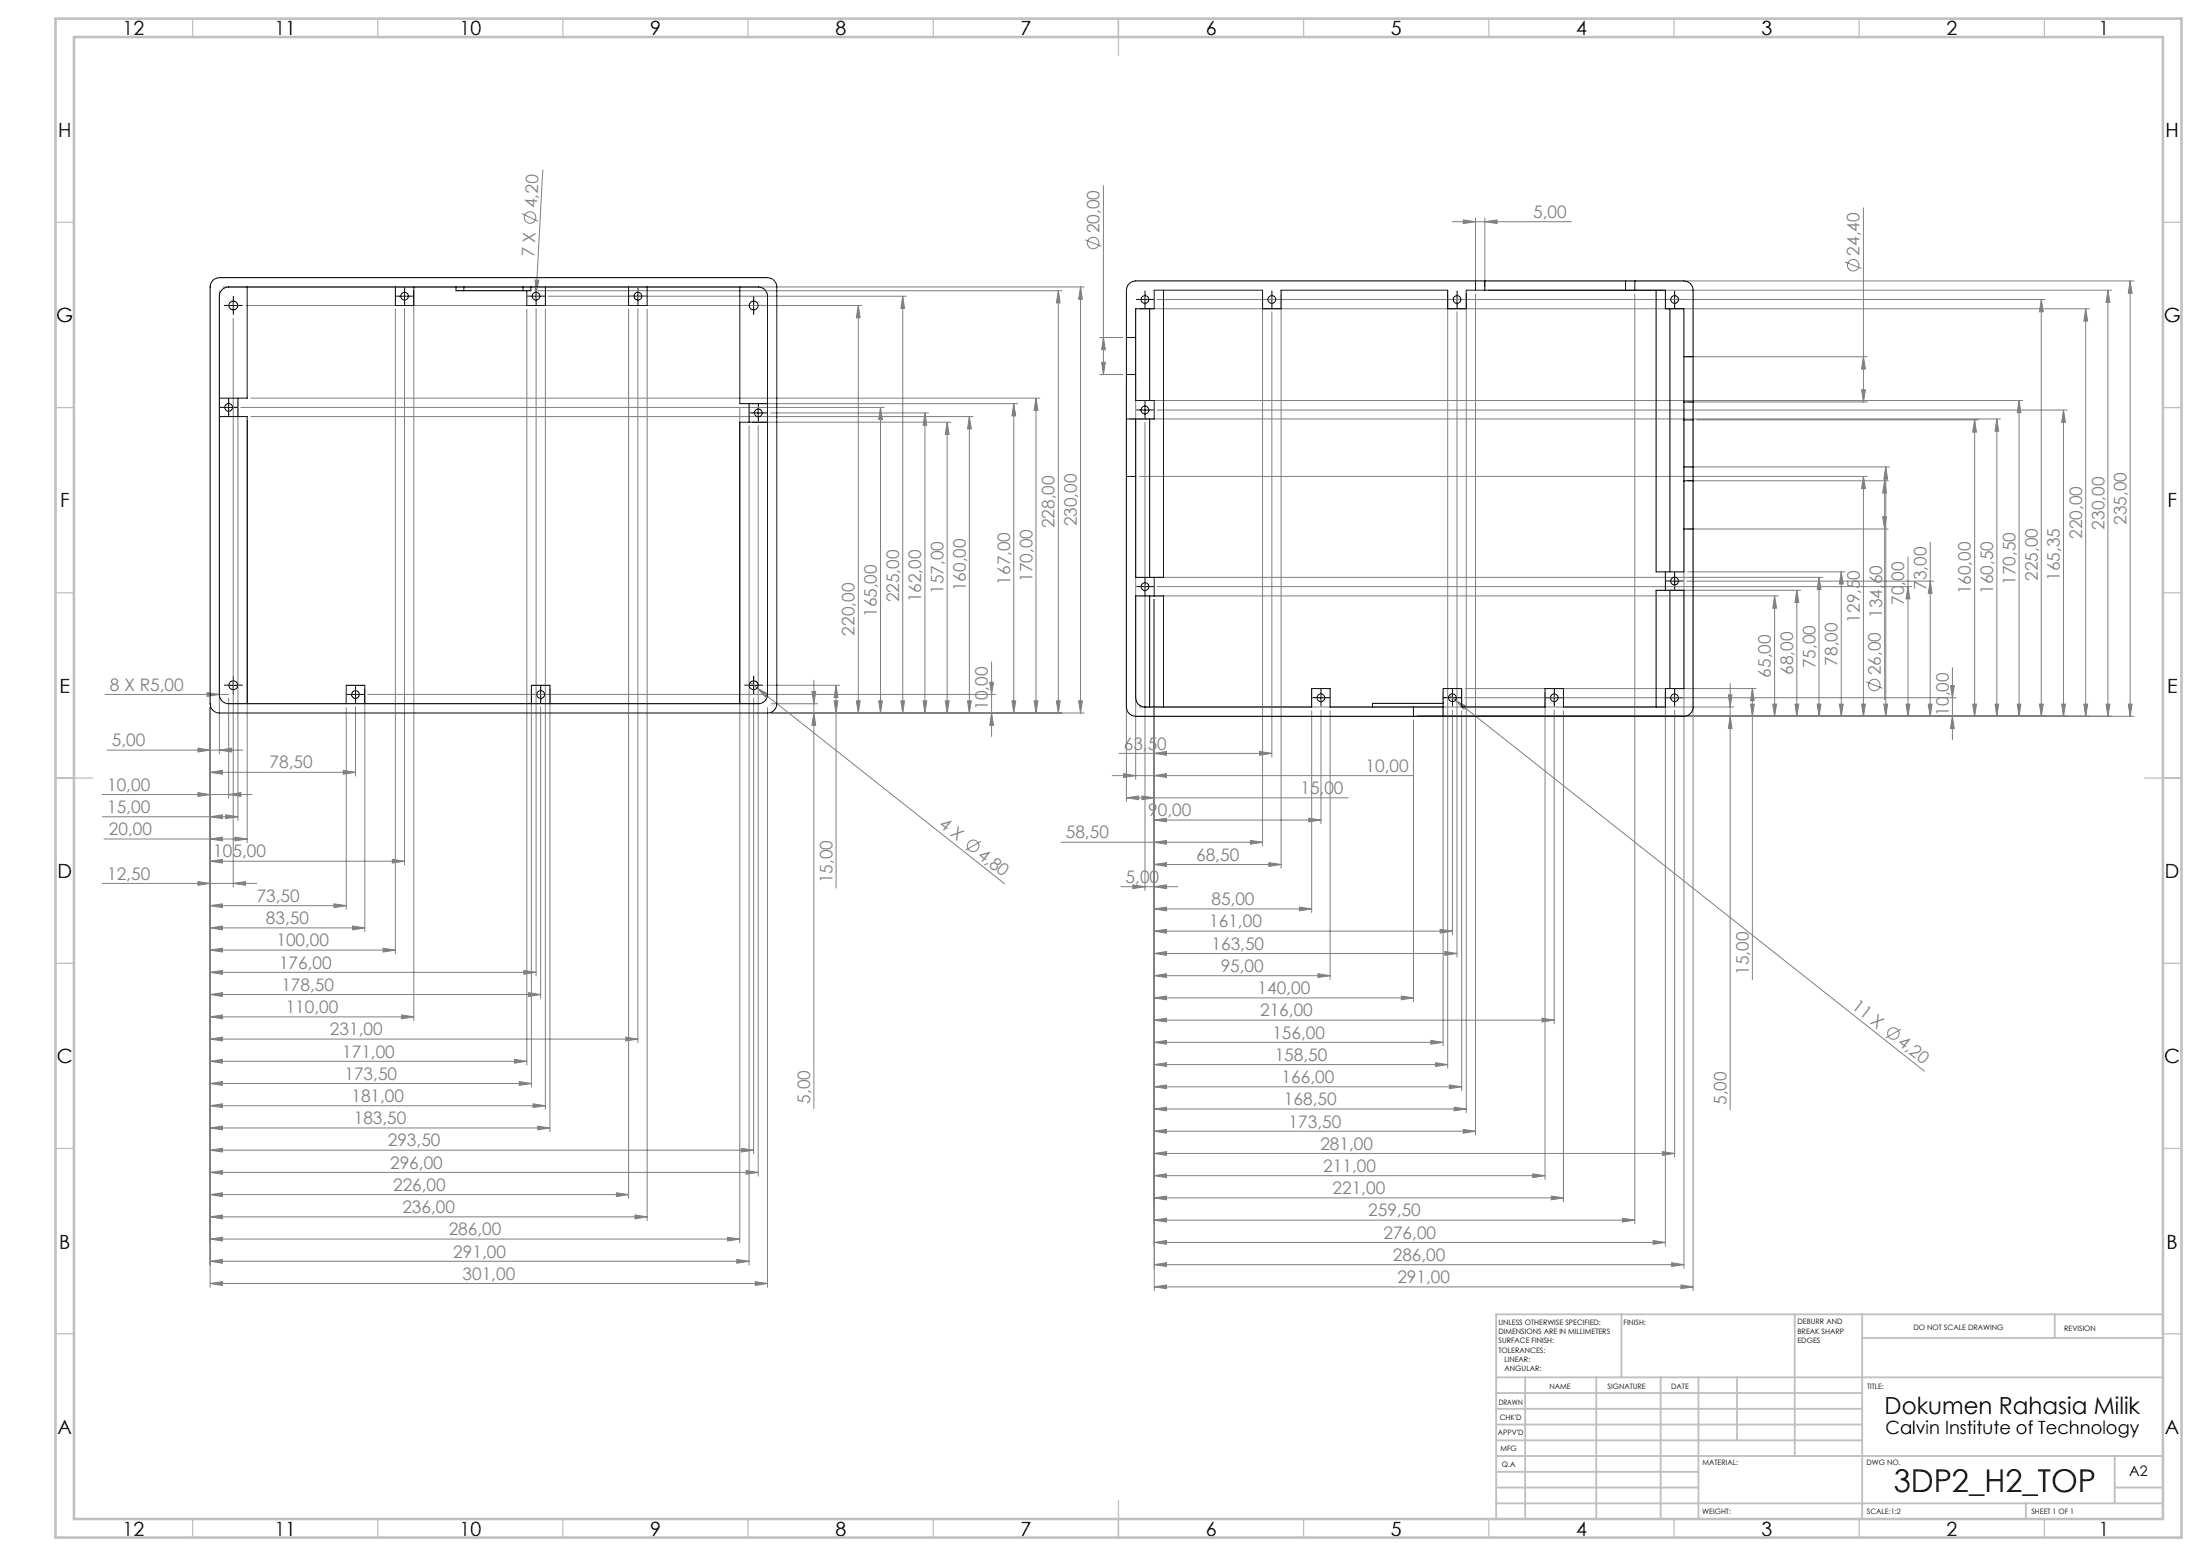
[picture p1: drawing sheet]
<svg xmlns="http://www.w3.org/2000/svg" width="594mm" height="420mm" viewBox="0 0 594 420" stroke-linecap="round" stroke-linejoin="round" font-family="sans-serif">
<g fill="none" stroke="#808080" stroke-width=".27">
<path d="M140.9 57.7l4.4 2M146.5 45.9l-1.7 33M297.9 50.1v51M392 59.8h32.3M395.1 59.4l3.3 .4-3.3 .5zM398.4 58.9v18.4M400.9 59.8l3.3-.4v.9zM400.9 58.9v18.4M503.1 56.1v52.4M59.2 78.5v125M60.2 77.5h232.5M111.7 78.5v197"/>
<path d="M144.3 78.5h142.4M144.5 75.6l1 .1-.7 3.2zM144.8 78.9l-.1 2.1M148 80h96.7M243.7 80v112.5M243.7 80l.5 3.3h-1zM285.7 78.5v114M285.8 78.5l.4 3.3h-1zM291.7 77.5v115M291.7 77.5l.5 3.3h-1zM292.9 64.7l4.5 1.8M340.9 79.4v148.9"/>
<path d="M345.9 79.4v155M390.9 79.4v208.9M395.9 79.4v220.9M398.4 79.4v226.9M401.9 78.3h168.3M401.9 75.8h174.3M441.4 79.4v251M498.2 70.7l4.4 1.8M569.1 78.3v115M569.1 78.3l.6 3.4h-1.1zM575.1 75.8v117.5M575.1 75.8l.6 3.3h-1.1z"/>
<path d="M63 85.9v153.5M66.4 82.5h166.3M106.8 83.4v174.1M109.2 83.3v150.2M142.2 83.4v204.1M144.7 83.3v180.2M147.2 83.4v216.1M169.7 83.4v240.1M172.2 83.3v198.2M174.7 83.4v246.1M231.7 82.5v110M231.7 82.5l.5 3.3h-1z"/>
<path d="M296.9 91.1h6.2M297.4 97.8h1l-.5 3.3zM297.9 91.1l.5 3.3h-1zM307.7 83.3h256.5M312.5 80.8h239.6M343.4 84.2v120.1M393.4 84.2v174.2M455.6 96.3h48.6M503.1 96.3l.6 3.3h-1.1zM551.1 80.8l.6 3.4h-1zM551.1 80.8v112.5M563.1 83.3l.6 3.4h-1.1z"/>
<path d="M563.1 83.3v110M64.2 108.5v113M65 110h173.7M66.7 113.5v114M67.7 112.4h195M67.7 107.5h213M199.7 110v225.5M202.2 115v226.5M203.2 114h53.6M203.2 109h71.5M204.7 114.8v202.6M208 111.5h42.7"/>
<path d="M237.7 110v82.5M237.7 110l.5 3.3h-1zM249.7 111.5v81M249.7 111.5l.5 3.3h-1zM255.7 114v78.5M255.7 114l.6 3.3h-1.1zM261.7 112.4v80.1M261.7 112.4l.6 3.4h-1.1zM273.7 109v83.5M273.7 109l.5 3.3h-1zM279.7 107.5v85M279.7 107.5l.5 3.3h-1z"/>
<path d="M296.9 101.1h6.2M304.1 102.1v114.2M305.2 113.1h234.9M306.6 102.1v108.2M307.7 108.1h238.4M309.1 114v126.4M312.5 110.7h245.7M454.7 109.5v232.9M455.6 108.5h48.6M457.1 109.5v238.9M458.2 113.3h75.9M502.6 105.2h1.1l-.6 3.3z"/>
<path d="M533.2 113.3l.4 3.3h-1zM533.2 113.3v80M539.2 113.1l.4 3.3h-.9zM539.2 113.1v80.2M545.1 108.1l.5 3.3h-.9zM545.1 108.1v85.2M557.1 110.7l.6 3.3h-1.1zM557.1 110.7v82.6M307.7 128.6h196.5M455.6 126h54.6M455.6 129.8h54.2M503.1 128.6l.6 3.3h-1.1z"/>
<path d="M503.1 128.6v64.7M508.3 139.5h1l-.5 3.3zM508.8 129.8v59.1M508.8 129.8l.5 3.3h-1zM509.2 126l.5 3.3h-1.1zM509.2 126v67.3M312.5 158.3h203.6M312.6 155.8h179.6M450.6 159.3h35.6M455.4 156.9h66.7M455.6 154.4h42.6M455.6 142.8h54.2"/>
<path d="M485.1 159.3l.6 3.3h-1.1zM485.1 159.3v34M491.1 155.8l.6 3.4h-1.1zM491.1 155.8v37.5M497.1 154.4l.6 3.2h-1.1zM497.1 154.4v38.9M515.2 158.3l.5 3.4h-1.1zM515.2 150.3v43M521.2 156.9l.5 3.2h-1.1zM521.2 146.3v47M267.7 178.7v20.1M307.7 160.8h172.5"/>
<path d="M311.6 161.8v186.6M479.1 160.8l.6 3.4h-1.1zM479.1 160.8v32.5M28.4 187.4h33.3M55.9 187l3.3 .4-3.3 .6zM56.7 191v156.5M61.7 188.5v27M93.5 191v54.4M96 190.8v18.7M98.5 186v65.5M99.3 187.4h169.4M143.5 186v107.5"/>
<path d="M146 190.8v78.7M148.5 186v119.5M202.5 184.2l1.9 1.5M203.5 188.4v123M204.4 185.7l2.9 1.6-.6 .9zM204.4 185.7l66.8 52.8M206.9 185h19.8M207.2 191v156.5M208.2 192.5h84.5M208.2 190h12.5M219.2 186.7h1l-.5 3.3zM219.7 183.6v115.6"/>
<path d="M219.7 192.5l.5 3.3h-1zM225.2 189.2h1l-.5 3.3zM225.7 185v54.7M225.7 185l.5 3.3h-1zM231.2 189.2h1l-.5 3.3zM237.2 189.2h1l-.5 3.3zM243.2 189.2h1l-.5 3.3zM249.2 189.2h1l-.5 3.3zM255.2 189.2h1.1l-.6 3.3zM261.2 189.2h1.1l-.6 3.3zM267.2 184.2h1.1l-.6 3.2zM267.7 192.5l.6 3.3h-1.1z"/>
<path d="M273.2 189.2h1l-.5 3.3zM279.2 189.2h1l-.5 3.3zM285.2 189.2h1l-.4 3.3zM291.2 189.2h1l-.5 3.3zM307.7 190.8h160.4M354.2 191.9v54.5M356.7 191.6v30.7M359.1 191.9v72.5M381.6 194.4v76M382.7 193.3h193.5M389.6 186.8v95.5M391.3 187.7l1.7 1.3"/>
<path d="M392.1 191.6v60.8M393 189l2.9 1.7-.6 .7zM393 189l126.6 100.2M394.7 191.9v102.4M395.4 188.3h132.7M395.6 185.9h78.5M417.2 186.8v131.6M419.6 191.6v84.7M422.1 191.9v132.5M449.7 186.8v149.6M452.2 191.6v120.8M466.7 187.6h.9l-.5 3.2z"/>
<path d="M467.1 193.3l.5 3.4h-.9zM467.1 184.5v115.1M472.7 190.1h.9l-.5 3.2zM473.1 185.9l.5 3.2h-.9zM473.1 185.9v78.6M478.6 190.1h1.1l-.6 3.2zM484.6 190.1h1.1l-.6 3.2zM490.6 190.1h1.1l-.6 3.2zM496.6 190.1h1.1l-.6 3.2zM502.6 190.1h1.1l-.6 3.2zM503.8 184l4.5 1.8M508.6 190.1h1.1l-.5 3.2z"/>
<path d="M514.6 190.1h1.1l-.5 3.2zM520.6 190.1h1.1l-.5 3.2zM526.6 185h1l-.4 3.3zM527.2 193.3l.4 3.4h-1zM527.2 180.2v19.5M532.6 190.1h1l-.4 3.2zM538.7 190.1h.9l-.4 3.2zM544.7 190.1h.9l-.5 3.2zM550.7 190.1h1l-.6 3.2zM556.6 190.1h1.1l-.6 3.2zM562.6 190.1h1.1l-.6 3.2zM568.6 190.1h1.1l-.6 3.2z"/>
<path d="M574.6 190.1h1.1l-.6 3.2zM27.6 214.5h40.5M28.9 202.5h36.7M53.4 201.9l3.3 .6-3.3 .5zM53.4 213.9l3.3 .6-3.3 .5zM56.7 208.5l3.3-.6v1.1zM56.7 208.5h39.3M59.2 202.5l3.3-.6v1.1zM60.9 219.9l3.3 .6-3.3 .5zM61.7 214.5l3.4-.6v1.1zM92.7 207.9l3.3 .6-3.3 .5zM300.3 209.4h81.3"/>
<path d="M302.1 203.4h41.3M303.4 208.8l3.2 .6-3.2 .4zM304.1 215.4l3.3-.5v.9zM304.1 215.4h59.9M308.3 214.9l3.3 .5-3.3 .4zM311.6 203.4l3.4-.6v1.1zM311.6 209.4l3.4-.6v1zM340.1 202.8l3.3 .6-3.3 .5zM27.6 220.5h36.6M27.6 238.5h41.7M28.1 226.5h38.6M53.4 238l3.3 .5-3.3 .5z"/>
<path d="M56.7 220.5l3.3-.6v1.1zM56.7 226.5l3.3-.5v1zM56.7 232.5l3.3-.5v1zM56.7 232.5h52.5M63 238.5l3.3-.5v1zM63.4 226l3.3 .5-3.3 .5zM105.9 232l3.3 .5-3.3 .5zM264.8 227.1l-4.1 2.4M286.5 227.3h54.4M302.6 239.3h15.4M305.9 238.8l3.2 .5-3.2 .6zM311.6 221.4l3.4-.5v.9z"/>
<path d="M311.6 227.3l3.4-.4v1zM311.6 233.3l3.4-.4v1zM311.6 221.4h45.1M311.6 233.3h34.3M311.6 239.3l3.4-.5v1.1zM337.6 226.9l3.3 .4-3.3 .6zM342.6 232.9l3.3 .4-3.3 .6zM353.3 220.9l3.4 .5-3.4 .4zM56.7 244.5l3.3-.5v1zM56.7 250.5l3.3-.5v1zM56.7 256.5l3.3-.5v1zM56.7 244.5h36.8"/>
<path d="M56.7 250.5h41.8M56.7 256.5h50.1M90.2 244l3.3 .5-3.3 .5zM95.2 250l3.3 .5-3.3 .5zM103.4 256l3.4 .5-3.4 .5zM311.6 245.3l3.4-.5v1.1zM311.6 251.3l3.4-.5v1.1zM311.6 257.4l3.4-.6v1.1zM311.6 245.3h42.6M311.6 251.3h80.5M311.6 257.4h81.8M350.8 244.8l3.4 .5-3.4 .6z"/>
<path d="M388.8 250.8l3.3 .5-3.3 .6zM390.1 256.8l3.3 .6-3.3 .5zM56.7 262.4l3.3-.4v1zM56.7 268.4l3.3-.4v1zM56.7 274.5l3.3-.6v1.1zM56.7 262.4h88M56.7 268.4h89.3M56.7 274.5h55M108.4 273.9l3.3 .6-3.3 .5zM141.4 262l3.3 .4-3.3 .6zM142.7 268l3.3 .4-3.3 .6zM168.9 279.9l3.3 .6-3.3 .5z"/>
<path d="M311.6 263.4l3.4-.6v1.1zM311.6 269.4l3.4-.6v1.1zM311.6 275.4l3.4-.6v1.1zM311.6 263.4h47.5M311.6 269.4h70M311.6 275.4h108M355.8 262.8l3.3 .6-3.3 .5zM378.4 268.8l3.2 .6-3.2 .5zM416.3 274.8l3.3 .6-3.3 .5zM513.3 277.8l-4.2 2.4M56.7 280.5l3.3-.6v1.1zM56.7 286.5l3.3-.6v1.1z"/>
<path d="M56.7 292.5l3.3-.6v1.1zM56.7 298.5l3.3-.6v1.1zM56.7 280.5h115.5M56.7 286.5h85.5M56.7 292.5h86.8M56.7 298.5h90.5M138.9 285.9l3.3 .6-3.3 .5zM140.2 291.9l3.3 .6-3.3 .5zM143.9 297.9l3.3 .6-3.3 .5zM311.6 281.4l3.4-.6v1.1zM311.6 287.4l3.4-.5v.9zM311.6 293.4l3.4-.5v.9z"/>
<path d="M311.6 299.3l3.4-.4v.9zM311.6 281.4h78M311.6 287.4h79.3M311.6 293.4h83.1M311.6 299.3h84.3M386.3 280.8l3.3 .6-3.3 .5zM387.6 286.9l3.3 .5-3.3 .4zM391.3 292.9l3.4 .5-3.4 .4zM392.6 298.9l3.3 .4-3.3 .5zM56.7 304.5l3.3-.5v1zM56.7 310.5l3.3-.5v1zM56.7 316.5l3.3-.5v1z"/>
<path d="M56.7 304.5h91.8M56.7 310.5h146.8M56.7 316.5h148M145.2 304l3.3 .5-3.3 .5zM200.2 310l3.3 .5-3.3 .5zM201.4 316l3.3 .5-3.3 .5zM311.6 305.3l3.4-.4v1zM311.6 311.3l3.4-.4v1zM311.6 317.3l3.4-.5v1.1zM311.6 305.3h86.8M311.6 311.3h140.6M311.6 317.3h105.6"/>
<path d="M395.1 304.9l3.3 .4-3.3 .6zM413.8 316.8l3.4 .5-3.4 .6zM448.8 310.9l3.4 .4-3.4 .6zM56.7 322.5l3.3-.5v1zM56.7 328.5l3.3-.5v1zM56.7 334.5l3.3-.5v1zM56.7 322.5h113M56.7 328.5h118M56.7 334.5h143M166.4 322l3.3 .5-3.3 .5zM171.5 328l3.2 .5-3.2 .5zM196.4 334l3.3 .5-3.3 .5z"/>
<path d="M198.9 340l3.3 .4-3.3 .6zM311.6 323.3l3.4-.5v1.1zM311.6 329.3l3.4-.5v1.1zM311.6 335.4l3.4-.6v1.1zM311.6 323.3h110.5M311.6 329.3h129.8M311.6 335.4h138.1M418.9 322.8l3.2 .5-3.2 .6zM438.1 328.8l3.3 .5-3.3 .6zM446.3 334.8l3.4 .6-3.4 .5zM56.7 340.4l3.3-.4v1zM56.7 346.4l3.3-.4v1z"/>
<path d="M56.7 340.4h145.5M56.7 346.4h150.5M203.9 346l3.3 .4-3.3 .6zM311.6 347.4l3.4-.6v1.1zM311.6 347.4h145.5M311.6 341.4l3.4-.6v1.1zM311.6 341.4h143.1M451.3 340.8l3.4 .6-3.4 .5zM453.8 346.8l3.3 .6-3.3 .5z"/>
<circle cx="143.1" cy="58.7" r="1.55"/>
<circle cx="295.2" cy="65.6" r="1.55"/>
<circle cx="500.4" cy="71.6" r="1.55"/>
<circle cx="506.1" cy="184.9" r="1.56"/>
<circle cx="262.8" cy="228.3" r="1.56"/>
<circle cx="511.2" cy="279" r="1.56"/>
</g>
<g fill="none" stroke="#000" stroke-width=".27" stroke-dasharray="15.2 1.3 1.3 1.3">
<path d="M108 79.9h-1M109.3 78.7v-1.1M110.5 79.9h1.1M143.5 79.9h-1M144.8 78.7v-1.1M146 79.9h1.1M171 79.9h-1M172.3 78.7v-1.1M173.5 79.9h1.1M309.2 79.6v-1.1M343.4 79.6v-1.1M393.4 79.6v-1.1"/>
<path d="M452.2 79.6v-1.1M61.8 82.4h-1.2M63 81.2v-1.2M63 83.7v1.2M64.3 82.4h1.2M109.3 81.2v1M144.8 81.2v1M172.3 81.2v1M202.3 82.4h-1.2M203.5 81.2v-1.2M203.5 83.7v1.2M204.8 82.4h1.2"/>
<path d="M307.9 80.8h-1M309.2 82.1v1M310.4 80.8h1.1M342.2 80.8h-1.1M343.4 82.1v1M344.7 80.8h1M392.2 80.8h-1.1M393.4 82.1v1M394.7 80.8h1M450.9 80.8h-1M452.2 82.1v1M453.4 80.8h1.1"/>
<path d="M60.5 109.9h-1M61.8 108.7v-1.1M61.8 111.2v1M63 109.9h1.1M203.5 111.4h-1M204.8 110.2v-1.1M204.8 112.7v1M206 111.4h1.1M307.9 110.7h-1M309.2 109.4v-1M309.2 111.9v1.1M310.4 110.7h1.1"/>
<path d="M307.9 158.3h-1M309.2 157.1v-1.1M309.2 159.6v1M310.4 158.3h1.1M450.9 156.8h-1M452.2 155.6v-1.1M452.2 158.1v1M453.4 156.8h1.1M61.8 184.9h-1.2M63 183.7v-1.2M63 186.2v1.2M64.3 184.9h1.2"/>
<path d="M94.8 187.4h-1.1M96 186.2v-1.1M96 188.7v1M97.3 187.4h1M144.8 187.4h-1.1M146 186.2v-1.1M146 188.7v1M147.3 187.4h1M202.3 184.9h-1.2M203.5 183.7v-1.2M203.5 186.2v1.2M204.8 184.9h1.2"/>
<path d="M355.4 188.3h-1M356.7 187.1v-1.1M356.7 189.6v1M357.9 188.3h1.1M390.9 188.3h-1M392.2 187.1v-1.1M392.2 189.6v1M393.4 188.3h1.1M418.4 188.3h-1M419.7 187.1v-1.1M419.7 189.6v1M420.9 188.3h1.1"/>
<path d="M450.9 188.3h-1M452.2 187.1v-1.1M452.2 189.6v1M453.4 188.3h1.1"/>
</g>
<g fill="none" stroke="#000" stroke-width=".27">
<path d="M108 80h2.5M109.2 78.7v2.5M143.5 80h2.5M144.7 78.7v2.5M171 80h2.5M172.2 78.7v2.5M309.1 79.6v2.5M343.4 79.6v2.5M393.4 79.6v2.5M452.2 79.6v2.5M61.7 82.5h2.5M63 81.2v2.5"/>
<path d="M202.2 82.5h2.5M203.5 81.2v2.5M307.9 80.8h2.5M342.2 80.8h2.4M392.1 80.8h2.6M450.9 80.8h2.5M60.5 110h2.5M61.7 108.7v2.5M203.5 111.5h2.5M204.7 110.2v2.5M307.9 110.7h2.5M309.1 109.4v2.5"/>
<path d="M307.9 158.3h2.5M309.1 157.1v2.5M450.9 156.9h2.5M452.2 155.6v2.5M61.7 185h2.5M63 183.7v2.5M94.7 187.4h2.5M96 186.2v2.5M144.7 187.4h2.5M146 186.2v2.5M202.2 185h2.5M203.5 183.7v2.5"/>
<path d="M355.4 188.3h2.5M356.7 187.1v2.5M390.9 188.3h2.5M392.1 187.1v2.5M418.4 188.3h2.5M419.6 187.1v2.5M450.9 188.3h2.5M452.2 187.1v2.5"/>
</g>
<g fill="none" stroke="#c0c0c0" stroke-width=".35">
<path d="M52 5v5M102 5v5M152 5v5M202 5v5M252 5v5M302 5v10M352 5v5M402 5v5M452 5v5M502 5v5M552 5v5M15 60h5"/>
<path d="M584 60h5M15 110h5M584 110h5M15 160h5M584 160h5M15 210h10M579 210h10M15 260h5M584 260h5M15 310h5M584 310h5M15 360h5"/>
<path d="M584 360h5M52 410v5M102 410v5M152 410v5M202 410v5M252 410v5M302 405v10M352 410v5M402 410v5M452 410v5M502 410v5M552 410v5"/>
</g>
<g fill="none" stroke="#c0c0c0" stroke-width=".5">
<path d="M437.8 354.8v17M484.6 354.8v38.2M502.8 354.8v55.2M554.8 354.8v6.4M584 354.8h-180v55.2M404 371.8h180M404 376h98.8M411.8 371.8v38.2M431 371.8v38.2M448.4 371.8v38.2M458.6 371.8v38.2M469 371.8v17"/>
<path d="M502.8 361.2h81.2M404 388.8h98.8M404 384.5h98.8M404 380.3h98.8M404 397.3h54.6M404 393h180M571 393v12.8M404 405.8h180M404 401.5h54.6M547 405.8v4.2M571 401.5h13"/>
</g>
<path d="M15 5h574v410h-574zM20 10h564v400h-564z" fill="none" stroke="#c0c0c0" stroke-width=".7"/>
<g fill="#808080">
<path d="M55.9 187l3.3 .4-3.3 .6z"/>
<path d="M144.5 75.6l1 .1-.7 3.2z"/>
<path d="M393 189l2.9 1.7-.6 .7z"/>
<path d="M204.4 185.7l2.9 1.6-.6 .9z"/>
<path d="M400.9 59.8l3.3-.4v.9zM395.1 59.4l3.3 .4-3.3 .5z"/>
<path d="M311.6 209.4l3.4-.6v1zM303.4 208.8l3.2 .6-3.2 .4zM308.3 214.9l3.3 .5-3.3 .4zM304.1 215.4l3.3-.5v.9zM311.6 239.3l3.4-.5v1.1zM305.9 238.8l3.2 .5-3.2 .6z"/>
<path d="M53.4 201.9l3.3 .6-3.3 .5zM59.2 202.5l3.3-.6v1.1zM56.7 208.5l3.3-.6v1.1zM92.7 207.9l3.3 .6-3.3 .5zM53.4 213.9l3.3 .6-3.3 .5zM61.7 214.5l3.4-.6v1.1zM56.7 220.5l3.3-.6v1.1zM60.9 219.9l3.3 .6-3.3 .5zM56.7 226.5l3.3-.5v1zM63.4 226l3.3 .5-3.3 .5zM56.7 232.5l3.3-.5v1zM105.9 232l3.3 .5-3.3 .5zM53.4 238l3.3 .5-3.3 .5zM63 238.5l3.3-.5v1zM56.7 244.5l3.3-.5v1zM90.2 244l3.3 .5-3.3 .5zM56.7 250.5l3.3-.5v1zM95.2 250l3.3 .5-3.3 .5zM56.7 256.5l3.3-.5v1zM103.4 256l3.4 .5-3.4 .5zM56.7 262.4l3.3-.4v1zM141.4 262l3.3 .4-3.3 .6zM56.7 268.4l3.3-.4v1zM142.7 268l3.3 .4-3.3 .6zM56.7 274.5l3.3-.6v1.1zM108.4 273.9l3.3 .6-3.3 .5zM56.7 280.5l3.3-.6v1.1zM168.9 279.9l3.3 .6-3.3 .5zM56.7 286.5l3.3-.6v1.1zM138.9 285.9l3.3 .6-3.3 .5zM56.7 292.5l3.3-.6v1.1zM140.2 291.9l3.3 .6-3.3 .5zM56.7 298.5l3.3-.6v1.1zM143.9 297.9l3.3 .6-3.3 .5zM56.7 304.5l3.3-.5v1zM145.2 304l3.3 .5-3.3 .5zM56.7 310.5l3.3-.5v1zM200.2 310l3.3 .5-3.3 .5zM56.7 316.5l3.3-.5v1zM201.4 316l3.3 .5-3.3 .5zM56.7 322.5l3.3-.5v1zM166.4 322l3.3 .5-3.3 .5zM56.7 328.5l3.3-.5v1zM171.5 328l3.2 .5-3.2 .5zM56.7 334.5l3.3-.5v1zM196.4 334l3.3 .5-3.3 .5zM56.7 340.4l3.3-.4v1zM198.9 340l3.3 .4-3.3 .6zM56.7 346.4l3.3-.4v1zM203.9 346l3.3 .4-3.3 .6zM311.6 203.4l3.4-.6v1.1zM340.1 202.8l3.3 .6-3.3 .5zM311.6 221.4l3.4-.5v.9zM353.3 220.9l3.4 .5-3.4 .4zM311.6 227.3l3.4-.4v1zM337.6 226.9l3.3 .4-3.3 .6zM311.6 233.3l3.4-.4v1zM342.6 232.9l3.3 .4-3.3 .6zM311.6 245.3l3.4-.5v1.1zM350.8 244.8l3.4 .5-3.4 .6zM311.6 251.3l3.4-.5v1.1zM388.8 250.8l3.3 .5-3.3 .6zM311.6 257.4l3.4-.6v1.1zM390.1 256.8l3.3 .6-3.3 .5zM311.6 263.4l3.4-.6v1.1zM355.8 262.8l3.3 .6-3.3 .5zM311.6 269.4l3.4-.6v1.1zM378.4 268.8l3.2 .6-3.2 .5zM311.6 275.4l3.4-.6v1.1zM416.3 274.8l3.3 .6-3.3 .5zM311.6 281.4l3.4-.6v1.1zM386.3 280.8l3.3 .6-3.3 .5zM311.6 287.4l3.4-.5v.9zM387.6 286.9l3.3 .5-3.3 .4zM311.6 293.4l3.4-.5v.9zM391.3 292.9l3.4 .5-3.4 .4zM311.6 299.3l3.4-.4v.9zM392.6 298.9l3.3 .4-3.3 .5zM311.6 305.3l3.4-.4v1zM395.1 304.9l3.3 .4-3.3 .6zM311.6 311.3l3.4-.4v1zM448.8 310.9l3.4 .4-3.4 .6zM311.6 317.3l3.4-.5v1.1zM413.8 316.8l3.4 .5-3.4 .6zM311.6 323.3l3.4-.5v1.1zM418.9 322.8l3.2 .5-3.2 .6zM311.6 329.3l3.4-.5v1.1zM438.1 328.8l3.3 .5-3.3 .6zM311.6 335.4l3.4-.6v1.1zM446.3 334.8l3.4 .6-3.4 .5zM311.6 347.4l3.4-.6v1.1zM453.8 346.8l3.3 .6-3.3 .5z"/>
<path d="M311.6 341.4l3.4-.6v1.1zM451.3 340.8l3.4 .6-3.4 .5z"/>
<path d="M219.7 192.5l.5 3.3h-1zM219.2 186.7h1l-.5 3.3zM225.2 189.2h1l-.5 3.3zM225.7 185l.5 3.3h-1zM231.2 189.2h1l-.5 3.3zM231.7 82.5l.5 3.3h-1zM237.2 189.2h1l-.5 3.3zM237.7 110l.5 3.3h-1zM243.2 189.2h1l-.5 3.3zM243.7 80l.5 3.3h-1zM249.2 189.2h1l-.5 3.3zM249.7 111.5l.5 3.3h-1zM255.2 189.2h1.1l-.6 3.3zM255.7 114l.6 3.3h-1.1zM261.2 189.2h1.1l-.6 3.3zM261.7 112.4l.6 3.4h-1.1zM267.7 192.5l.6 3.3h-1.1zM267.2 184.2h1.1l-.6 3.2zM273.2 189.2h1l-.5 3.3zM273.7 109l.5 3.3h-1zM279.2 189.2h1l-.5 3.3zM279.7 107.5l.5 3.3h-1zM285.2 189.2h1l-.4 3.3zM285.8 78.5l.4 3.3h-1zM291.2 189.2h1l-.5 3.3zM291.7 77.5l.5 3.3h-1zM508.3 139.5h1l-.5 3.3zM508.8 129.8l.5 3.3h-1z"/>
<path d="M467.1 193.3l.5 3.4h-.9zM466.7 187.6h.9l-.5 3.2zM472.7 190.1h.9l-.5 3.2zM473.1 185.9l.5 3.2h-.9zM478.6 190.1h1.1l-.6 3.2zM479.1 160.8l.6 3.4h-1.1zM484.6 190.1h1.1l-.6 3.2zM485.1 159.3l.6 3.3h-1.1zM490.6 190.1h1.1l-.6 3.2zM491.1 155.8l.6 3.4h-1.1zM496.6 190.1h1.1l-.6 3.2zM497.1 154.4l.6 3.2h-1.1zM502.6 190.1h1.1l-.6 3.2zM503.1 128.6l.6 3.3h-1.1zM508.6 190.1h1.1l-.5 3.2zM509.2 126l.5 3.3h-1.1zM514.6 190.1h1.1l-.5 3.2zM515.2 158.3l.5 3.4h-1.1zM520.6 190.1h1.1l-.5 3.2zM521.2 156.9l.5 3.2h-1.1zM527.2 193.3l.4 3.4h-1zM526.6 185h1l-.4 3.3zM532.6 190.1h1l-.4 3.2zM533.2 113.3l.4 3.3h-1zM538.7 190.1h.9l-.4 3.2zM539.2 113.1l.4 3.3h-.9zM544.7 190.1h.9l-.5 3.2zM545.1 108.1l.5 3.3h-.9zM550.7 190.1h1l-.6 3.2zM551.1 80.8l.6 3.4h-1zM556.6 190.1h1.1l-.6 3.2zM557.1 110.7l.6 3.3h-1.1zM562.6 190.1h1.1l-.6 3.2zM563.1 83.3l.6 3.4h-1.1zM568.6 190.1h1.1l-.6 3.2zM569.1 78.3l.6 3.4h-1.1zM574.6 190.1h1.1l-.6 3.2zM575.1 75.8l.6 3.3h-1.1z"/>
<path d="M502.6 105.2h1.1l-.6 3.3zM503.1 96.3l.6 3.3h-1.1z"/>
<path d="M297.9 91.1l.5 3.3h-1zM297.4 97.8h1l-.5 3.3z"/>
</g>
<g fill="none" stroke="#000" stroke-width=".27">
<path d="M57.5 75.7l.8-.5 .9-.3h148a2.53 2.53 0 0 1 2.5 2.6v112.5a2.53 2.53 0 0 1-2.5 2.5h-148a2.53 2.53 0 0 1-2.5-2.5v-112.5l.2-1zM60 78.2l.8-.5 .9-.2h143a2.47 2.47 0 0 1 2.5 2.5v107.4a2.41 2.41 0 0 1-2.5 2.6h-143a2.47 2.47 0 0 1-2.5-2.6v-107.4a2.32 2.32 0 0 1 .8-1.8zM66.7 77.5v30h-7.5M106.8 77.5v5h4.9v-5M123.1 77.5v1h2.1M125.2 77.5v1M125.2 78.5h16M141.2 77.5v1M143.3 77.5v1h-2.1M147.2 77.5v5h-5v-4M169.7 77.5v5h5v-5M199.7 77.5v31.5h7.5"/>
<path d="M314.1 78.3v77.5h-7.5v-42.7M398.4 75.8h-91.8a2.53 2.53 0 0 0-2.5 2.5v12.8M398.4 75.8h2.5M398.4 78.3h2.5M398.4 78.3h-2.5v5h-5v-5h-45v5h-5v-5h-29.3v5h-5v7.8M398.4 75.8v2.5M400.9 78.3h38M400.9 75.8h38M400.9 75.8v2.5M438.9 75.8h2.5M438.9 78.3h2.5M438.9 75.8v2.5"/>
<path d="M441.4 75.8h13.3a2.47 2.47 0 0 1 2.4 2.5v18M441.4 78.3h8.3v5h5v13M441.4 75.8v2.5M447.1 78.3v76.1h7.6v-11.6M304.1 91.1v10M304.1 91.1h2.5M306.6 91.1v10M310.4 83.3v24.8M450.9 83.3v71.1M454.7 96.3v12.2M454.7 96.3h2.4M457.1 96.3v12.2"/>
<path d="M59.2 112.4h7.5v77.6M64.2 107.5v4.9M202.2 109v5M207.2 114h-7.5v76M304.1 101.1v89.7a2.53 2.53 0 0 0 2.5 2.5h148.1a2.47 2.47 0 0 0 2.4-2.5v-48M304.1 101.1h2.5M306.6 101.1v7h5v5h-7.5M310.4 113.1v42.7M454.7 113.3h2.4M454.7 108.5v21.3M454.7 108.5h2.4M457.1 108.5v21.3"/>
<path d="M304.1 128.6h2.5M454.7 129.8v13M454.7 126h2.4M454.7 129.8h2.4M457.1 129.8v13M311.6 155.8v5M449.7 154.4v4.9M450.9 159.3v26.6M454.7 142.8h2.4M310.4 160.8v30M93.5 190v-5h5v5M143.5 190v-5h5v5"/>
<path d="M314.1 190.8v-30h-7.5v27.5a2.47 2.47 0 0 0 2.5 2.5h45.1v-4.9h4.9v4.9h30.5M381.6 190.8v2.5M389.6 189.8h-19v1M447.1 190.8v-31.5h7.6v26.6h-5v4.9h-27.6v-4.9h-4.9v4.9h-22.5v-4.9h-5.1v7.4"/>
<circle cx="109.2" cy="79.9" r="1.05"/>
<circle cx="144.7" cy="79.9" r="1.05"/>
<circle cx="172.2" cy="80" r="1.06"/>
<circle cx="63" cy="82.5" r="1.2"/>
<circle cx="203.5" cy="82.5" r="1.2"/>
<circle cx="309.1" cy="80.8" r="1.06"/>
<circle cx="343.4" cy="80.8" r="1.06"/>
<circle cx="393.4" cy="80.8" r="1.05"/>
<circle cx="452.1" cy="80.8" r="1.05"/>
<circle cx="61.7" cy="110" r="1.05"/>
<circle cx="204.7" cy="111.5" r="1.05"/>
<circle cx="309.1" cy="110.7" r="1.05"/>
<circle cx="309.1" cy="158.3" r="1.06"/>
<circle cx="452.1" cy="156.8" r="1.04"/>
<circle cx="63" cy="185" r="1.2"/>
<circle cx="96" cy="187.5" r="1.04"/>
<circle cx="146" cy="187.5" r="1.05"/>
<circle cx="203.5" cy="185" r="1.2"/>
<circle cx="356.6" cy="188.3" r="1.04"/>
<circle cx="392.2" cy="188.3" r="1.05"/>
<circle cx="419.7" cy="188.3" r="1.04"/>
<circle cx="452.1" cy="188.3" r="1.04"/>
</g>
<text font-size="8.5" x="511.3" y="402.7">3DP2_H2_TOP</text>
<text font-size="6.3" x="508.9" y="381.7">Dokumen Rahasia Milik</text>
<g font-size="5.3">
<text x="33.1" y="9.5">12</text>
<text x="74.1" y="9.5">11</text>
<text x="124.1" y="9.5">10</text>
<text x="175.6" y="9.5">9</text>
<text x="225.6" y="9.5">8</text>
<text x="275.6" y="9.5">7</text>
<text x="325.6" y="9.5">6</text>
<text x="375.6" y="9.5">5</text>
<text x="425.6" y="9.5">4</text>
<text x="475.6" y="9.5">3</text>
<text x="525.6" y="9.5">2</text>
<text x="566.6" y="9.5">1</text>
<text x="15.7" y="37">H</text>
<text x="584.7" y="37">H</text>
<text x="15.2" y="87">G</text>
<text x="584.2" y="87">G</text>
<text x="16.2" y="137">F</text>
<text x="585.2" y="137">F</text>
<text x="16.1" y="187">E</text>
<text x="585.1" y="187">E</text>
<text x="15.5" y="237">D</text>
<text x="584.5" y="237">D</text>
<text x="15.4" y="287">C</text>
<text x="584.4" y="287">C</text>
<text x="16" y="337">B</text>
<text x="585" y="337">B</text>
<text x="15.5" y="387">A</text>
<text x="584.5" y="387">A</text>
<text x="33.1" y="414.5">12</text>
<text x="74.1" y="414.5">11</text>
<text x="124.1" y="414.5">10</text>
<text x="175.6" y="414.5">9</text>
<text x="225.6" y="414.5">8</text>
<text x="275.6" y="414.5">7</text>
<text x="325.6" y="414.5">6</text>
<text x="375.6" y="414.5">5</text>
<text x="425.6" y="414.5">4</text>
<text x="475.6" y="414.5">3</text>
<text x="525.6" y="414.5">2</text>
<text x="566.6" y="414.5">1</text>
</g>
<text font-size="4.9" x="509.1" y="387">Calvin Institute of Technology</text>
<g font-size="4.7" fill="#808080">
<text x="145" y="56.2" transform="rotate(-87 145 56.2)">4,20</text>
<text x="414" y="58.8">5,00</text>
<text x="296.9" y="63" transform="rotate(-90 296.9 63)">20,00</text>
<text x="144.3" y="69.5" transform="rotate(-87 144.3 69.5)">7 X</text>
<text x="502.1" y="69" transform="rotate(-90 502.1 69)">24,40</text>
<text x="284.8" y="142.6" transform="rotate(-90 284.8 142.6)">228,00</text>
<text x="290.8" y="142.1" transform="rotate(-90 290.8 142.1)">230,00</text>
<text x="568.2" y="142.9" transform="rotate(-90 568.2 142.9)">230,00</text>
<text x="574.2" y="141.7" transform="rotate(-90 574.2 141.7)">235,00</text>
<text x="562.2" y="145.4" transform="rotate(-90 562.2 145.4)">220,00</text>
<text x="254.7" y="160.3" transform="rotate(-90 254.7 160.3)">157,00</text>
<text x="260.7" y="159.6" transform="rotate(-90 260.7 159.6)">160,00</text>
<text x="272.8" y="157.8" transform="rotate(-90 272.8 157.8)">167,00</text>
<text x="278.8" y="157.1" transform="rotate(-90 278.8 157.1)">170,00</text>
<text x="520.2" y="159.3" transform="rotate(-90 520.2 159.3)">73,00</text>
<text x="532.2" y="160.4" transform="rotate(-90 532.2 160.4)">160,00</text>
<text x="538.2" y="160.3" transform="rotate(-90 538.2 160.3)">160,50</text>
<text x="544.2" y="157.8" transform="rotate(-90 544.2 157.8)">170,50</text>
<text x="550.2" y="156.8" transform="rotate(-90 550.2 156.8)">225,00</text>
<text x="556.2" y="156.8" transform="rotate(-90 556.2 156.8)">165,35</text>
<text x="236.7" y="166.6" transform="rotate(-90 236.7 166.6)">165,00</text>
<text x="242.7" y="162.6" transform="rotate(-90 242.7 162.6)">225,00</text>
<text x="248.7" y="162.6" transform="rotate(-90 248.7 162.6)">162,00</text>
<text x="508.2" y="166.8" transform="rotate(-90 508.2 166.8)">134,60</text>
<text x="514.2" y="163.2" transform="rotate(-90 514.2 163.2)">70,00</text>
<text x="230.7" y="171.6" transform="rotate(-90 230.7 171.6)">220,00</text>
<text x="502.2" y="168.1" transform="rotate(-90 502.2 168.1)">129,50</text>
<text x="496.2" y="179.6" transform="rotate(-90 496.2 179.6)">78,00</text>
<text x="478.2" y="182.9" transform="rotate(-90 478.2 182.9)">65,00</text>
<text x="484.2" y="182.1" transform="rotate(-90 484.2 182.1)">68,00</text>
<text x="490.2" y="180.4" transform="rotate(-90 490.2 180.4)">75,00</text>
<text x="507.8" y="182.3" transform="rotate(-90 507.8 182.3)">26,00</text>
<text x="29.7" y="186.5">8 X R5,00</text>
<text x="266.7" y="191.6" transform="rotate(-90 266.7 191.6)">10,00</text>
<text x="526.2" y="193.1" transform="rotate(-90 526.2 193.1)">10,00</text>
<text x="30.2" y="201.4">5,00</text>
<text x="303.4" y="202.3">63,50</text>
<text x="72.8" y="207.4">78,50</text>
<text x="368.7" y="208.3">10,00</text>
<text x="28.9" y="213.4">10,00</text>
<text x="351.1" y="214.3">15,00</text>
<text x="28.9" y="219.4">15,00</text>
<text x="310" y="220.3">90,00</text>
<text x="29.4" y="225.4">20,00</text>
<text x="253.3" y="223" transform="rotate(38 253.3 223)">4 X</text>
<text x="287.8" y="226.3">58,50</text>
<text x="57.6" y="231.4">105,00</text>
<text x="263.7" y="231.2" transform="rotate(38 263.7 231.2)">4,80</text>
<text x="323" y="232.3">68,50</text>
<text x="28.9" y="237.4">12,50</text>
<text x="224.7" y="238.4" transform="rotate(-90 224.7 238.4)">15,00</text>
<text x="303.9" y="238.3">5,00</text>
<text x="69.3" y="243.4">73,50</text>
<text x="327.1" y="244.3">85,00</text>
<text x="71.8" y="249.4">83,50</text>
<text x="326.5" y="250.3">161,00</text>
<text x="74.6" y="255.4">100,00</text>
<text x="327.1" y="256.3">163,50</text>
<text x="75.3" y="261.4">176,00</text>
<text x="329.6" y="262.3">95,00</text>
<text x="472.2" y="263.2" transform="rotate(-90 472.2 263.2)">15,00</text>
<text x="76" y="267.4">178,50</text>
<text x="339.5" y="268.3">140,00</text>
<text x="77.1" y="273.4">110,00</text>
<text x="340.2" y="274.3">216,00</text>
<text x="499.7" y="272" transform="rotate(38 499.7 272)">11 X</text>
<text x="89.1" y="279.4">231,00</text>
<text x="343.5" y="280.3">156,00</text>
<text x="512.2" y="281.9" transform="rotate(38 512.2 281.9)">4,20</text>
<text x="92.4" y="285.4">171,00</text>
<text x="344.2" y="286.3">158,50</text>
<text x="93" y="291.5">173,50</text>
<text x="346" y="292.3">166,00</text>
<text x="94.9" y="297.5">181,00</text>
<text x="218.7" y="297.9" transform="rotate(-90 218.7 297.9)">5,00</text>
<text x="346.7" y="298.3">168,50</text>
<text x="466.2" y="298.2" transform="rotate(-90 466.2 298.2)">5,00</text>
<text x="95.5" y="303.5">183,50</text>
<text x="347.9" y="304.3">173,50</text>
<text x="104.7" y="309.5">293,50</text>
<text x="356.5" y="310.3">281,00</text>
<text x="105.3" y="315.5">296,00</text>
<text x="357.3" y="316.3">211,00</text>
<text x="106.1" y="321.5">226,00</text>
<text x="359.8" y="322.3">221,00</text>
<text x="108.6" y="327.5">236,00</text>
<text x="369.4" y="328.3">259,50</text>
<text x="121.1" y="333.5">286,00</text>
<text x="373.5" y="334.3">276,00</text>
<text x="122.4" y="339.5">291,00</text>
<text x="376" y="340.3">286,00</text>
<text x="124.9" y="345.5">301,00</text>
<text x="377.3" y="346.4">291,00</text>
</g>
<text font-size="3.9" x="574.9" y="398.5">A2</text>
<g font-size="2">
<text x="404.6" y="357.6">UNLESS OTHERWISE SPECIFIED:</text>
<text x="438.4" y="357.6">FINISH:</text>
<text x="485.3" y="357.5">DEBURR AND</text>
<text x="485.3" y="360">BREAK SHARP</text>
<text x="516.6" y="359">DO NOT SCALE DRAWING</text>
<text x="557.3" y="359.2">REVISION</text>
<text x="404.6" y="360.1">DIMENSIONS ARE IN MILLIMETERS</text>
<text x="404.6" y="362.6">SURFACE FINISH:</text>
<text x="404.6" y="365.1">TOLERANCES:</text>
<text x="485.3" y="362.5">EDGES</text>
<text x="406.2" y="367.6">LINEAR:</text>
<text x="406.2" y="370.1">ANGULAR:</text>
<text x="418.3" y="375">NAME</text>
<text x="434" y="374.9">SIGNATURE</text>
<text x="451.2" y="374.9">DATE</text>
<text x="504.1" y="374.9">TITLE:</text>
<text x="404.6" y="379.1">DRAWN</text>
<text x="404.9" y="383.3">CHK'D</text>
<text x="404.4" y="387.4">APPV'D</text>
<text x="405.1" y="391.8">MFG</text>
<text x="405.5" y="396">Q.A</text>
<text x="459.6" y="395.5">MATERIAL:</text>
<text x="504" y="395.5">DWG NO.</text>
<text x="459.6" y="408.5">WEIGHT:</text>
<text x="504.1" y="408.6">SCALE:1:2</text>
<text x="548.5" y="408.6">SHEET 1 OF 1</text>
</g>
</svg>
